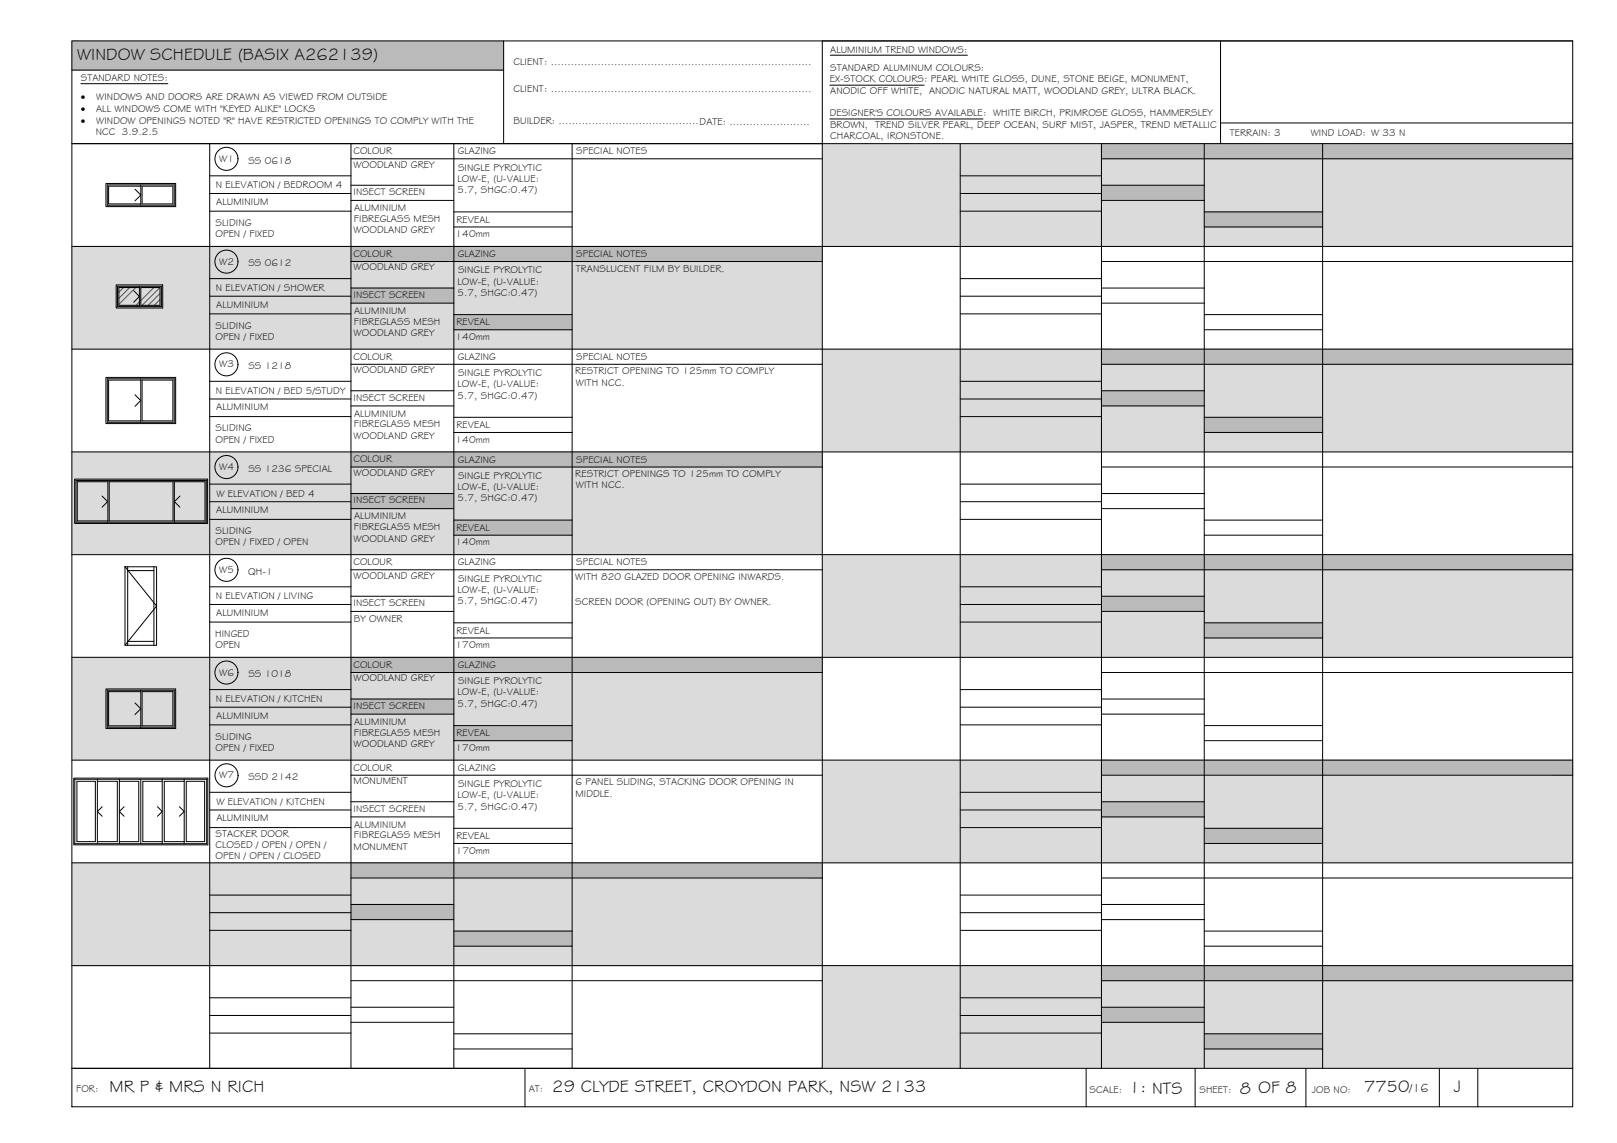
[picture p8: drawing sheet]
<svg xmlns="http://www.w3.org/2000/svg" width="420mm" height="297mm" viewBox="0 0 420 297" stroke-linecap="round" stroke-linejoin="round" font-family="sans-serif">
<!-- layer: WINDOW SCHEDULE HATCH -->
<g fill="#dbdbdb" stroke="#dbdbdb" stroke-width=".26">
<path d="M213.7 37.3l195 26.7v-26.7zM213.7 37.3l195 26.7h-195z"/>
<path d="M18.7 64l195 26.7v-26.7zM18.7 64l195 26.7h-195z"/>
<path d="M213.7 90.7l195 26.7v-26.7zM213.7 90.7l195 26.7h-195z"/>
<path d="M18.7 117.4l195 26.7v-26.7zM18.7 117.4l195 26.7h-195z"/>
<path d="M213.7 144.1l195 26.7v-26.7zM213.7 144.1l195 26.7h-195z"/>
<path d="M18.7 170.8l195 26.7v-26.7zM18.7 170.8l195 26.7h-195z"/>
<path d="M213.7 197.5l195 26.7v-26.7zM213.7 197.5l195 26.7h-195z"/>
<path d="M18.7 224.2l195 26.7v-26.7zM18.7 224.2l195 26.7h-195z"/>
<path d="M213.7 250.9l195 26.7v-26.7zM213.7 250.9l195 26.7h-195z"/>
</g>
<g fill="#bababa" stroke="#bababa" stroke-width=".26">
<path d="M18.7 10.6l112.2 7.6v-7.6zM18.7 10.6l112.2 7.6h-112.2z"/>
<path d="M286.2 37.3l122.5 4v-4zM286.2 37.3l122.5 4h-122.5z"/>
<path d="M286.2 48.1l26.7 4v-4zM286.2 48.1l26.7 4h-26.7z"/>
<path d="M312.9 55.1l30.8 3.9v-3.9zM312.9 55.1l30.8 3.9h-30.8z"/>
<path d="M91.2 64l122.5 4v-4zM91.2 64l122.5 4h-122.5z"/>
<path d="M91.2 74.9l26.7 3.9v-3.9zM91.2 74.9l26.7 3.9h-26.7z"/>
<path d="M117.9 81.8l30.8 3.9v-3.9zM117.9 81.8l30.8 3.9h-30.8z"/>
<path d="M286.2 90.7l122.5 4v-4zM286.2 90.7l122.5 4h-122.5z"/>
<path d="M286.2 101.6l26.7 3.9v-3.9zM286.2 101.6l26.7 3.9h-26.7z"/>
<path d="M312.9 108.5l30.8 3.9v-3.9zM312.9 108.5l30.8 3.9h-30.8z"/>
<path d="M91.2 117.4l122.5 4v-4zM91.2 117.4l122.5 4h-122.5z"/>
<path d="M91.2 128.3l26.7 3.9v-3.9zM91.2 128.3l26.7 3.9h-26.7z"/>
<path d="M117.9 135.2l30.8 3.9v-3.9zM117.9 135.2l30.8 3.9h-30.8z"/>
<path d="M286.2 144.1l122.5 4v-4zM286.2 144.1l122.5 4h-122.5z"/>
<path d="M286.2 155l26.7 3.9v-3.9zM286.2 155l26.7 3.9h-26.7z"/>
<path d="M312.9 161.9l30.8 3.9v-3.9zM312.9 161.9l30.8 3.9h-30.8z"/>
<path d="M91.2 170.8l122.5 4v-4zM91.2 170.8l122.5 4h-122.5z"/>
<path d="M91.2 181.6l26.7 4v-4zM91.2 181.6l26.7 4h-26.7z"/>
<path d="M117.9 188.6l30.8 3.9v-3.9zM117.9 188.6l30.8 3.9h-30.8z"/>
<path d="M286.2 197.5l122.5 4v-4zM286.2 197.5l122.5 4h-122.5z"/>
<path d="M286.2 208.4l26.7 3.9v-3.9zM286.2 208.4l26.7 3.9h-26.7z"/>
<path d="M312.9 215.3l30.8 3.9v-3.9zM312.9 215.3l30.8 3.9h-30.8z"/>
<path d="M91.2 224.2l122.5 4v-4zM91.2 224.2l122.5 4h-122.5z"/>
<path d="M91.2 235l26.7 4v-4zM91.2 235l26.7 4h-26.7z"/>
<path d="M117.9 242l30.8 3.9v-3.9zM117.9 242l30.8 3.9h-30.8z"/>
<path d="M286.2 250.9l122.5 4v-4zM286.2 250.9l122.5 4h-122.5z"/>
<path d="M286.2 261.8l26.7 3.9v-3.9zM286.2 261.8l26.7 3.9h-26.7z"/>
<path d="M312.9 268.7l30.8 3.9v-3.9zM312.9 268.7l30.8 3.9h-30.8z"/>
</g>
<!-- layer: BORDER -->
<g fill="none" stroke="#000" stroke-width=".26">
<path d="M18.7 10.6h390v277h-390zM18.7 18.2h112.2M130.9 10.6v26.7M317.1 10.6v26.7M408.7 10.6h-195v267M18.7 37.3h390M54.5 37.3v240.3M91.2 37.3v240.3M117.9 37.3v240.3M148.7 37.3v240.3M249.5 37.3v240.3M286.2 37.3v240.3"/>
<path d="M312.9 37.3v240.3M317.1 32h91.6M343.7 37.3v240.3M54.5 45.7h36.7M54.5 50.3h36.7M54.5 54.9h36.7M91.2 41.3h122.5M91.2 48.1h26.7M91.2 52.1h26.7M117.9 55.1h30.8M117.9 59h30.8M249.5 45.7h36.7"/>
<path d="M249.5 50.3h36.7M249.5 54.9h36.7M286.2 41.3h122.5M286.2 48.1h26.7M286.2 52.1h26.7M312.9 55.1h30.8M312.9 59h30.8M18.7 64h390M54.5 72.4h36.7M54.5 77h36.7M91.2 68h122.5M91.2 74.9h26.7"/>
<path d="M91.2 78.8h26.7M249.5 72.4h36.7M249.5 77h36.7M286.2 68h122.5M286.2 74.9h26.7M286.2 78.8h26.7M18.7 90.7h390M54.5 81.6h36.7M54.5 99.1h36.7M91.2 94.7h122.5M117.9 81.8h30.8M117.9 85.7h30.8"/>
<path d="M249.5 81.6h36.7M249.5 99.1h36.7M286.2 94.7h122.5M312.9 81.8h30.8M312.9 85.7h30.8M18.7 117.4h390M54.5 103.7h36.7M54.5 108.3h36.7M91.2 101.6h26.7M91.2 105.5h26.7M117.9 108.5h30.8M117.9 112.4h30.8"/>
<path d="M249.5 103.7h36.7M249.5 108.3h36.7M286.2 101.6h26.7M286.2 105.5h26.7M312.9 108.5h30.8M312.9 112.4h30.8M54.5 125.8h36.7M54.5 130.4h36.7M54.5 135h36.7M91.2 121.4h122.5M91.2 128.3h26.7M91.2 132.2h26.7"/>
<path d="M117.9 135.2h30.8M117.9 139.1h30.8M249.5 125.8h36.7M249.5 130.4h36.7M249.5 135h36.7M286.2 121.4h122.5M286.2 128.3h26.7M286.2 132.2h26.7M312.9 135.2h30.8M312.9 139.1h30.8M18.7 144.1h390M54.5 152.5h36.7"/>
<path d="M54.5 157.1h36.7M91.2 148.1h122.5M91.2 155h26.7M91.2 158.9h26.7M249.5 152.5h36.7M249.5 157.1h36.7M286.2 148.1h122.5M286.2 155h26.7M286.2 158.9h26.7M18.7 170.8h390M54.5 161.7h36.7M54.5 179.2h36.7"/>
<path d="M91.2 174.8h122.5M117.9 161.9h30.8M117.9 165.8h30.8M249.5 161.7h36.7M249.5 179.2h36.7M286.2 174.8h122.5M312.9 161.9h30.8M312.9 165.8h30.8M18.7 197.5h390M54.5 183.8h36.7M54.5 188.4h36.7M91.2 181.7h26.7"/>
<path d="M91.2 185.6h26.7M117.9 188.6h30.8M117.9 192.5h30.8M249.5 183.8h36.7M249.5 188.4h36.7M286.2 181.7h26.7M286.2 185.6h26.7M312.9 188.6h30.8M312.9 192.5h30.8M54.5 205.9h36.7M54.5 210.5h36.7M54.5 215.1h36.7"/>
<path d="M91.2 201.5h122.5M91.2 208.4h26.7M91.2 212.3h26.7M117.9 215.3h30.8M117.9 219.2h30.8M249.5 205.9h36.7M249.5 210.5h36.7M249.5 215.1h36.7M286.2 201.5h122.5M286.2 208.4h26.7M286.2 212.3h26.7M312.9 215.3h30.8"/>
<path d="M312.9 219.2h30.8M18.7 224.2h390M54.5 232.6h36.7M54.5 237.2h36.7M91.2 228.2h122.5M91.2 235h26.7M91.2 239h26.7M249.5 232.6h36.7M249.5 237.2h36.7M286.2 228.2h122.5M286.2 235h26.7M286.2 239h26.7"/>
<path d="M18.7 250.9h390M54.5 241.8h36.7M54.5 259.3h36.7M91.2 254.9h122.5M117.9 242h30.8M117.9 245.9h30.8M249.5 241.8h36.7M249.5 259.3h36.7M286.2 254.9h122.5M312.9 242h30.8M312.9 245.9h30.8M18.7 277.6h390"/>
<path d="M54.5 263.9h36.7M54.5 268.5h36.7M91.2 261.8h26.7M91.2 265.7h26.7M117.9 268.7h30.8M117.9 272.6h30.8M136.4 277.6v10M249.5 263.9h36.7M249.5 268.5h36.7M282.2 277.6v10M286.2 261.8h26.7M286.2 265.7h26.7"/>
<path d="M310.5 277.6v10M312.9 268.7h30.8M312.9 272.6h30.8M339.3 277.6v10M374 277.6v10M384 277.6v10"/>
</g>
<!-- layer: TEXT -->
<path d="M215.7 14.3h35.7M21 21.8h22.6M215.6 30.9h39.8M215.6 22.1h24.5" fill="none" stroke="#000" stroke-width=".26"/>
<!-- layer: WINDOWS -->
<g fill="none" stroke="#000" stroke-width=".26">
<path d="M27.9 48h17.4v5.3h-17.4zM35.1 49.2l1.5 1.5-1.5 1.5M36.6 48.4h-8.4v4.6h8.4M36.6 48v5.3M36.9 48.4h8v4.6h-8zM30.5 74.4h11.4v5.3h-11.4zM34.7 75.5l1.5 1.5-1.5 1.5M36.2 74.7h-5.3v4.6h5.3M36.2 74.4v5.3M36.6 74.7h5v4.6h-5zM27.9 98.4h17.4v11.3h-17.4zM36.6 98.8h-8.4v10.6h8.4"/>
<path d="M36.6 98.4v11.3M36.9 98.8h8v10.6h-8zM35.1 102.6l1.5 1.5-1.5 1.5M19.7 124.9h33.9v10.8h-33.9zM26.5 128.9l1.5 1.5-1.5 1.4M28 125.2h-7.9v10.2h7.9M28 124.9v10.8M28.4 125.2h16.6v10.2h-16.6zM45.3 124.9v10.8M45.3 125.2h8v10.2h-8M46.7 128.9l-1.4 1.5 1.4 1.4M27.9 179.4h17.4v9.6h-17.4z"/>
<path d="M36.6 179.7h-8.4v8.9h8.4M36.6 179.4v9.6M36.9 179.7h8v8.9h-8zM35.1 182.7l1.5 1.5-1.5 1.5M19.4 202.5h34.3v16.8h-34.3zM20 203h4.8v15.7h-4.8zM25.3 203h5.2v15.7h-5.2M25.3 202.5v16.8M26.6 209.6l-1.3 1.3 1.3 1.2M31 203h5.1v15.7h-5.1M31 202.5v16.8M32.2 209.6l-1.2 1.3 1.2 1.2"/>
<path d="M36.6 202.5v16.8M40.9 209.6l1.2 1.3-1.2 1.2M42.1 203h-5v15.7h5M42.1 202.5v16.8M46.6 209.6l1.3 1.3-1.3 1.2M47.9 203h-5.2v15.7h5.2M47.9 202.5v16.8M48.4 203h4.8v15.7h-4.8z"/>
<circle cx="58.8" cy="41.3" r="3"/>
<circle cx="58.8" cy="68" r="3"/>
<circle cx="58.8" cy="94.7" r="3"/>
<circle cx="58.8" cy="121.4" r="3"/>
<circle cx="58.8" cy="148.1" r="3"/>
<circle cx="58.8" cy="174.8" r="3"/>
<circle cx="58.9" cy="201.5" r="3"/>
</g>
<!-- layer: NEWWORK -->
<path d="M27.5 47.7h18.1v6h-18.1zM30.2 74h12.1v6h-12.1zM27.5 98.1h18.1v12h-18.1zM19.4 124.5h34.5v11.5h-34.5zM32.5 147.3h8.2v20.4h-8.2zM33.2 148.3h6.8M33.2 147.3v20.4M40 147.3v20.4M27.5 179h18.1v10.3h-18.1zM33.2 166.7h6.8M19.2 202.2h34.8v17.4h-34.8z" fill="none" stroke="#000" stroke-width=".26"/>
<!-- layer: HATCH -->
<path d="M32.1 74.7l-1.2 1.3M33.7 74.7l-2.8 2.8M35.2 74.7l-4.3 4.4M36.2 78.5l-.8 .8M40 74.7l-3.4 3.4M41.5 74.7l-4.6 4.6M41.6 76.3l-3.1 3M41.6 77.8l-1.5 1.5" fill="none" stroke="#545454" stroke-width=".26"/>
<!-- layer: DOORS -->
<path d="M32.5 147.3l8.2 10.2-8.2 10.2" fill="none" stroke="#000" stroke-width=".26"/>
<g font-size="4.5">
<text x="20" y="15.6">WINDOW SCHEDULE (BASIX A262139)</text>
<text x="28.5" y="283.7">MR P &amp; MRS N RICH</text>
<text x="143.5" y="283.7">29 CLYDE STREET, CROYDON PARK, NSW 2133</text>
<text x="293.4" y="284">1: NTS</text>
<text x="322.2" y="284.2">8 OF 8</text>
<text x="354.5" y="283.9">7750</text>
<text x="377.7" y="283.8">J</text>
</g>
<text font-size="3.2" x="366.3" y="283.9">/16</text>
<g font-size="2.6">
<text x="133.4" y="16.9">CLIENT: ..............................................................................</text>
<text x="215.7" y="13.6">ALUMINIUM TREND WINDOWS:</text>
<text x="21" y="21.1">STANDARD NOTES:</text>
<text x="215.6" y="21.4">EX-STOCK COLOURS: PEARL WHITE GLOSS, DUNE, STONE BEIGE, MONUMENT,</text>
<text x="215.7" y="18.5">STANDARD ALUMINUM COLOURS:</text>
<text x="21" y="26.1">·</text>
<text x="21" y="29.1">·</text>
<text x="25" y="29.1">ALL WINDOWS COME WITH &quot;KEYED ALIKE&quot; LOCKS</text>
<text x="25" y="26.1">WINDOWS AND DOORS ARE DRAWN AS VIEWED FROM OUTSIDE</text>
<text x="133.4" y="24">CLIENT: ..............................................................................</text>
<text x="215.7" y="24.4">ANODIC OFF WHITE, ANODIC NATURAL MATT, WOODLAND GREY, ULTRA BLACK.</text>
<text x="21" y="32.1">·</text>
<text x="24.9" y="35.1">NCC 3.9.2.5</text>
<text x="25" y="32.1">WINDOW OPENINGS NOTED &quot;R&quot; HAVE RESTRICTED OPENINGS TO COMPLY WITH THE</text>
<text x="133.4" y="32.3">BUILDER: ..........................................DATE: ........................</text>
<text x="215.6" y="30.2">DESIGNER'S COLOURS AVAILABLE: WHITE BIRCH, PRIMROSE GLOSS, HAMMERSLEY</text>
<text x="215.7" y="33.2">BROWN, TREND SILVER PEARL, DEEP OCEAN, SURF MIST, JASPER, TREND METALLIC</text>
<text x="319.6" y="35.4">TERRAIN: 3</text>
<text x="340.6" y="35.4">WIND LOAD: W 33 N</text>
<text x="91.8" y="40.1">COLOUR</text>
<text x="119" y="40.1">GLAZING</text>
<text x="149.7" y="40.1">SPECIAL NOTES</text>
<text x="215.7" y="36.1">CHARCOAL, IRONSTONE.</text>
<text x="57" y="42.1">W1</text>
<text x="64.5" y="42.6">SS 0618</text>
<text x="91.9" y="43.5">WOODLAND GREY</text>
<text x="118.9" y="47.2">LOW-E, (U-VALUE:</text>
<text x="119" y="44.3">SINGLE PYROLYTIC</text>
<text x="56.1" y="49">N ELEVATION / BEDROOM 4</text>
<text x="56.2" y="53.2">ALUMINIUM</text>
<text x="91.8" y="50.7">INSECT SCREEN</text>
<text x="118.9" y="50.2">5.7, SHGC:0.47)</text>
<text x="56" y="58.7">SLIDING</text>
<text x="92" y="57.7">FIBREGLASS MESH</text>
<text x="92" y="54.9">ALUMINIUM</text>
<text x="118.6" y="57.9">REVEAL</text>
<text x="56" y="61.6">OPEN / FIXED</text>
<text x="91.9" y="60.7">WOODLAND GREY</text>
<text x="118.4" y="61.7">140mm</text>
<text x="57" y="68.8">W2</text>
<text x="64.5" y="69.3">SS 0612</text>
<text x="91.8" y="66.8">COLOUR</text>
<text x="91.9" y="70.2">WOODLAND GREY</text>
<text x="119" y="66.9">GLAZING</text>
<text x="119" y="71">SINGLE PYROLYTIC</text>
<text x="149.6" y="70.6">TRANSLUCENT FILM BY BUILDER.</text>
<text x="149.7" y="66.9">SPECIAL NOTES</text>
<text x="56.1" y="75.7">N ELEVATION / SHOWER</text>
<text x="91.8" y="77.4">INSECT SCREEN</text>
<text x="118.9" y="73.9">LOW-E, (U-VALUE:</text>
<text x="118.9" y="76.9">5.7, SHGC:0.47)</text>
<text x="56.2" y="79.9">ALUMINIUM</text>
<text x="92" y="81.6">ALUMINIUM</text>
<text x="56" y="88.3">OPEN / FIXED</text>
<text x="56" y="85.4">SLIDING</text>
<text x="91.9" y="87.4">WOODLAND GREY</text>
<text x="92" y="84.4">FIBREGLASS MESH</text>
<text x="118.4" y="88.3">140mm</text>
<text x="118.6" y="84.6">REVEAL</text>
<text x="57" y="95.5">W3</text>
<text x="64.5" y="96">SS 1218</text>
<text x="91.8" y="93.5">COLOUR</text>
<text x="119" y="93.5">GLAZING</text>
<text x="149.7" y="93.5">SPECIAL NOTES</text>
<text x="91.9" y="96.9">WOODLAND GREY</text>
<text x="118.9" y="100.6">LOW-E, (U-VALUE:</text>
<text x="119" y="97.7">SINGLE PYROLYTIC</text>
<text x="149.5" y="97.3">RESTRICT OPENING TO 125mm TO COMPLY</text>
<text x="149.6" y="100.2">WITH NCC.</text>
<text x="56.1" y="102.4">N ELEVATION / BED 5/STUDY</text>
<text x="56.2" y="106.7">ALUMINIUM</text>
<text x="91.8" y="104.1">INSECT SCREEN</text>
<text x="118.9" y="103.6">5.7, SHGC:0.47)</text>
<text x="56" y="112.1">SLIDING</text>
<text x="92" y="111.1">FIBREGLASS MESH</text>
<text x="92" y="108.3">ALUMINIUM</text>
<text x="118.6" y="111.3">REVEAL</text>
<text x="56" y="115">OPEN / FIXED</text>
<text x="91.9" y="114.1">WOODLAND GREY</text>
<text x="118.4" y="115">140mm</text>
<text x="57" y="122.2">W4</text>
<text x="64.5" y="122.7">SS 1236 SPECIAL</text>
<text x="91.8" y="120.2">COLOUR</text>
<text x="91.9" y="123.6">WOODLAND GREY</text>
<text x="119" y="120.3">GLAZING</text>
<text x="119" y="124.4">SINGLE PYROLYTIC</text>
<text x="149.5" y="124">RESTRICT OPENINGS TO 125mm TO COMPLY</text>
<text x="149.7" y="120.3">SPECIAL NOTES</text>
<text x="56.2" y="129.1">W ELEVATION / BED 4</text>
<text x="91.8" y="130.8">INSECT SCREEN</text>
<text x="118.9" y="127.4">LOW-E, (U-VALUE:</text>
<text x="118.9" y="130.3">5.7, SHGC:0.47)</text>
<text x="149.6" y="126.9">WITH NCC.</text>
<text x="56.2" y="133.3">ALUMINIUM</text>
<text x="92" y="137.8">FIBREGLASS MESH</text>
<text x="92" y="135">ALUMINIUM</text>
<text x="118.6" y="138">REVEAL</text>
<text x="56" y="141.7">OPEN / FIXED / OPEN</text>
<text x="56" y="138.8">SLIDING</text>
<text x="91.9" y="140.8">WOODLAND GREY</text>
<text x="118.4" y="141.7">140mm</text>
<text x="57" y="148.9">W5</text>
<text x="64.5" y="149.3">QH-1</text>
<text x="91.8" y="146.9">COLOUR</text>
<text x="119" y="147">GLAZING</text>
<text x="149.7" y="147">SPECIAL NOTES</text>
<text x="56.1" y="155.8">N ELEVATION / LIVING</text>
<text x="91.9" y="150.3">WOODLAND GREY</text>
<text x="118.9" y="154">LOW-E, (U-VALUE:</text>
<text x="119" y="151.1">SINGLE PYROLYTIC</text>
<text x="149.5" y="150.7">WITH 820 GLAZED DOOR OPENING INWARDS.</text>
<text x="56.2" y="160">ALUMINIUM</text>
<text x="91.8" y="157.5">INSECT SCREEN</text>
<text x="92" y="161.7">BY OWNER</text>
<text x="118.9" y="157">5.7, SHGC:0.47)</text>
<text x="149.5" y="157.2">SCREEN DOOR (OPENING OUT) BY OWNER.</text>
<text x="55.9" y="165.6">HINGED</text>
<text x="118.6" y="164.7">REVEAL</text>
<text x="56" y="168.5">OPEN</text>
<text x="91.8" y="173.6">COLOUR</text>
<text x="118.4" y="168.4">170mm</text>
<text x="119" y="173.6">GLAZING</text>
<text x="57" y="175.6">W6</text>
<text x="64.5" y="176.1">SS 1018</text>
<text x="91.9" y="177.1">WOODLAND GREY</text>
<text x="119" y="177.8">SINGLE PYROLYTIC</text>
<text x="56.1" y="182.5">N ELEVATION / KITCHEN</text>
<text x="91.8" y="184.2">INSECT SCREEN</text>
<text x="118.9" y="180.7">LOW-E, (U-VALUE:</text>
<text x="118.9" y="183.7">5.7, SHGC:0.47)</text>
<text x="56.2" y="186.7">ALUMINIUM</text>
<text x="92" y="191.2">FIBREGLASS MESH</text>
<text x="92" y="188.4">ALUMINIUM</text>
<text x="118.6" y="191.4">REVEAL</text>
<text x="56" y="195.1">OPEN / FIXED</text>
<text x="56" y="192.2">SLIDING</text>
<text x="91.9" y="194.2">WOODLAND GREY</text>
<text x="118.4" y="195.1">170mm</text>
<text x="57" y="202.3">W7</text>
<text x="64.5" y="202.7">SSD 2142</text>
<text x="91.8" y="200.3">COLOUR</text>
<text x="91.9" y="203.7">MONUMENT</text>
<text x="119" y="200.4">GLAZING</text>
<text x="56.2" y="209.2">W ELEVATION / KITCHEN</text>
<text x="118.9" y="207.4">LOW-E, (U-VALUE:</text>
<text x="119" y="204.5">SINGLE PYROLYTIC</text>
<text x="149.5" y="207">MIDDLE.</text>
<text x="149.5" y="204.1">6 PANEL SLIDING, STACKING DOOR OPENING IN</text>
<text x="56.2" y="213.4">ALUMINIUM</text>
<text x="91.9" y="210.9">INSECT SCREEN</text>
<text x="92" y="215.1">ALUMINIUM</text>
<text x="118.9" y="210.4">5.7, SHGC:0.47)</text>
<text x="56" y="220.4">CLOSED / OPEN / OPEN /</text>
<text x="56" y="217.4">STACKER DOOR</text>
<text x="91.9" y="220.8">MONUMENT</text>
<text x="92" y="217.9">FIBREGLASS MESH</text>
<text x="118.4" y="221.8">170mm</text>
<text x="118.6" y="218.1">REVEAL</text>
<text x="56" y="223.3">OPEN / OPEN / CLOSED</text>
<text x="19.8" y="283.8">FOR:</text>
<text x="137.4" y="283.7">AT:</text>
<text x="283.1" y="284">SCALE:</text>
<text x="311.7" y="284">SHEET:</text>
<text x="340.9" y="284">JOB NO:</text>
</g>
</svg>
